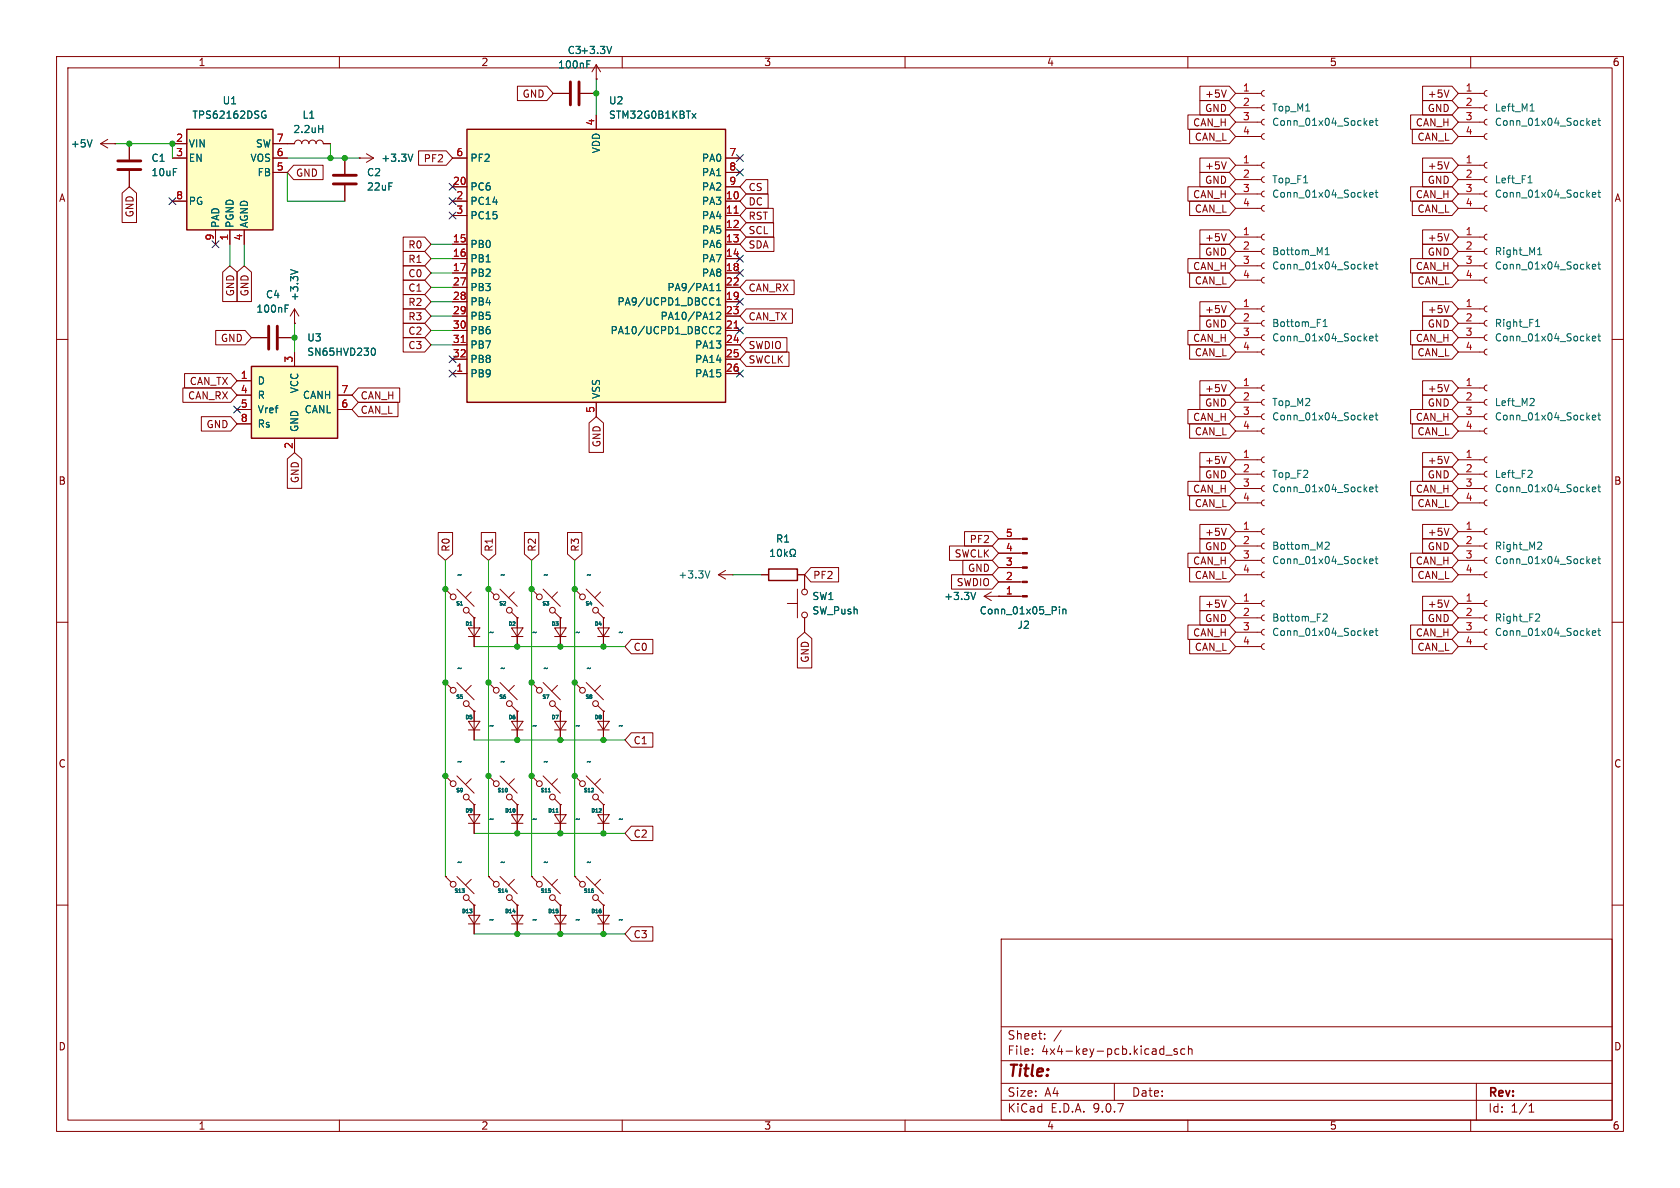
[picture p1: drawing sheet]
<svg xmlns="http://www.w3.org/2000/svg" width="297mm" height="210mm" viewBox="0 0 297 210" stroke-linecap="round" stroke-linejoin="round" font-family="sans-serif">
<g fill="none" stroke="#840000" stroke-width=".18">
<path d="M10 10h277v190h-277zM12 12h273v186h-273zM60 10v2M110 10v2M160 10v2M210 10v2M260 10v2M52.1 57.2h.1M52.1 54.6l-.8 1.3M52.1 54.6l.7 1.3M52.1 54.6v2.6M10 60h2"/>
<path d="M285 60h2M10 110h2M78.7 104.1l1.1 1.1M78.7 104.1h.1M80.8 104.1l3 3.1M82.8 108.2l1 1M82.8 111h2l-1 1.5zM82.8 112.5h2M83.3 104.6l-1 1.1M83.8 109.2h.1M83.8 109.2v5.1M86.4 104.1l1 1.1"/>
<path d="M86.4 104.1h.1M88.4 104.1l3 3.1M90.4 108.2l1 1M90.9 104.6l-1 1.1M91.4 109.2h.1M127 101.6l1.3 .8M127 101.6h2.5M128.3 100.8l-1.3 .8M129.5 101.6h.1M285 110h2M78.7 120.7l1.1 1M78.7 120.7h.1"/>
<path d="M78.7 137.2l1.1 1M78.7 137.2h.1M80.8 120.7l3 3M80.8 137.2l3 3M82.8 124.7l1 1M83.3 121.2l-1 1M83.3 137.7l-1 1M83.8 125.7h.1M90.4 127.5h2.1l-1.1 1.5zM90.4 129h2.1M91.4 125.7v5.1M94 120.7l1 1"/>
<path d="M94 120.7h.1M96 120.7l3.1 3M98 124.7l1.1 1M98 127.5h2.1l-1 1.5zM98 129h2.1M98.6 121.2l-1.1 1M99.1 125.7h.1M99.1 125.7v5.1M82.8 141.2l1 1M83.8 142.2h.1M101.6 154.9l1 1.1M101.6 154.9h.1"/>
<path d="M103.6 154.9l3.1 3.1M105.7 159l1 1M106.2 155.4l-1 1.1M10 160h2M90.4 161.8h2.1l-1.1 1.5zM90.4 163.3h2.1M91.4 160v5.1M98 161.8h2.1l-1 1.5zM98 163.3h2.1M99.1 160v5.1M105.7 161.8h2l-1 1.5zM105.7 163.3h2"/>
<path d="M106.7 160h.1M106.7 160v5.1M177 166h108v32h-108zM285 160h2M60 198v2M110 198v2M160 198v2M177 194.5h108M177 191.5h108M177 187.5h108M177 181.5h108M182.5 186.3v.1"/>
<path d="M182.5 185.5v.1M184.7 183.6v.1M184.7 182.8v.1M187.6 182.1l-1.3 2M197 191.5v3M206.1 186.5h1.1M208.1 185.5l-.4-.1-.2 .2 .1 .2 .5 .2v.3h-.6M209.5 185.5l-.5-.1-.3 .3v.4l.2 .2h.6M210 198v2M210.1 185.5l.2-.1 .4 .1v.9M210.1 184.9v1.5M260 198v2"/>
<path d="M261 191.5v6.5M270.3 196.6h.9M270.3 195.5l.4-.4v1.5"/>
<circle cx="80.1" cy="105.5" r=".51"/>
<circle cx="82.4" cy="107.9" r=".51"/>
<circle cx="87.7" cy="105.5" r=".51"/>
<circle cx="90" cy="107.9" r=".51"/>
<circle cx="80.1" cy="122" r=".51"/>
<circle cx="80.1" cy="138.5" r=".51"/>
<circle cx="82.4" cy="124.4" r=".51"/>
<circle cx="95.4" cy="122" r=".51"/>
<circle cx="97.7" cy="124.4" r=".51"/>
<circle cx="82.4" cy="140.9" r=".51"/>
<circle cx="103" cy="156.3" r=".51"/>
<circle cx="105.3" cy="158.7" r=".51"/>
</g>
<path d="M51.4 47.7l1.2 .4M81.4 107h.4M83.1 110.6h.3M125.5 100.9l-.4 1.3M104.9 157.4v.3M90.7 161.1h.4" fill="none" stroke="#006464" stroke-width=".18"/>
<path d="M44.4 64.8h15.3v12.7h-15.3z" fill="#ffffc2"/>
<path d="M44.4 64.8h15.3v12.7h-15.3zM135.9 100.6h5.1v2h-5.1z" fill="none" stroke="#840000" stroke-width=".25"/>
<g fill="none" stroke="#840000" stroke-width=".18">
<path d="M44.4 59.7h2.8M49.3 59.7h2.8M257.8 54.6h4.6M257.8 57.2h4.6M257.8 59.7h4.6M262.9 54.1l-.4 .2-.1 .3 .1 .4 .4 .1M262.9 56.6l-.4 .2-.1 .4 .1 .3 .4 .2M262.9 59.2l-.4 .1-.1 .4 .1 .3 .4 .2M41.9 67.3h2.5M41.9 69.9h2.5M41.9 72.4h2.5M41.9 74.9h2.5"/>
<path d="M52.1 62.2v2.6M52.1 77.5v2.5M59.7 69.9h2.5M59.7 72.4h2.5M257.8 62.2h4.6M262.9 61.7l-.4 .2-.1 .3 .1 .4 .4 .1M90.4 111h2.1l-1.1 1.5zM90.4 112.5h2.1M91.4 109.2v5.1M94 104.1l1 1.1M94 104.1h.1M96 104.1l3.1 3.1"/>
<path d="M98 108.2l1.1 1M98 111h2.1l-1 1.5zM98 112.5h2.1M98.6 104.6l-1.1 1.1M99.1 109.2h.1M99.1 109.2v5.1M101.6 104.1l1 1.1M101.6 104.1h.1M103.6 104.1l3.1 3.1M105.7 108.2l1 1M105.7 111h2l-1 1.5zM105.7 112.5h2"/>
<path d="M106.2 104.6l-1 1.1M106.7 109.2h.1M106.7 109.2v5.1M134.6 101.6h1.3M141 101.6h1.2M82.8 127.5h2l-1 1.5zM82.8 129h2M83.8 125.7v5.1M86.4 120.7l1 1M86.4 120.7h.1M86.4 137.2l1 1M86.4 137.2h.1"/>
<path d="M88.4 120.7l3 3M88.4 137.2l3 3M90.4 124.7l1 1M90.9 121.2l-1 1M90.9 137.7l-1 1M91.4 125.7h.1M94 137.2l1 1M94 137.2h.1M96 137.2l3.1 3M98.6 137.7l-1.1 1M101.6 120.7l1 1M101.6 120.7h.1"/>
<path d="M103.6 120.7l3.1 3M105.7 127.5h2l-1 1.5zM105.7 124.7l1 1M105.7 129h2M106.2 121.2l-1 1M106.7 125.7h.1M106.7 125.7v5.1M78.7 154.9l1.1 1.1M78.7 154.9h.1M80.8 154.9l3 3.1M82.8 144h2l-1 1.5zM82.8 159l1 1"/>
<path d="M82.8 145.5h2M83.3 155.4l-1 1.1M83.8 142.2v5.1M86.4 154.9l1 1.1M86.4 154.9h.1M88.4 154.9l3 3.1M90.4 159l1 1M90.4 144h2.1l-1.1 1.5zM90.4 141.2l1 1M90.4 145.5h2.1M90.9 155.4l-1 1.1M91.4 142.2h.1"/>
<path d="M91.4 142.2v5.1M94 154.9l1 1.1M94 154.9h.1M96 154.9l3.1 3.1M98 144h2.1l-1 1.5zM98 141.2l1.1 1M98 159l1.1 1M98 145.5h2.1M98.6 155.4l-1.1 1.1M99.1 142.2h.1M99.1 142.2v5.1M105.7 144h2l-1 1.5z"/>
<path d="M105.7 145.5h2M106.7 142.2v5.1M83.8 160h.1M91.4 160h.1M99.1 160h.1"/>
<circle cx="95.4" cy="105.5" r=".51"/>
<circle cx="97.7" cy="107.9" r=".51"/>
<circle cx="103" cy="105.5" r=".51"/>
<circle cx="105.3" cy="107.9" r=".51"/>
<circle cx="87.7" cy="122" r=".51"/>
<circle cx="87.7" cy="138.5" r=".51"/>
<circle cx="90" cy="124.4" r=".51"/>
<circle cx="95.4" cy="138.5" r=".51"/>
<circle cx="103" cy="122" r=".51"/>
<circle cx="105.3" cy="124.4" r=".51"/>
<circle cx="80.1" cy="156.3" r=".51"/>
<circle cx="82.4" cy="158.7" r=".51"/>
<circle cx="87.7" cy="156.3" r=".51"/>
<circle cx="90" cy="140.9" r=".51"/>
<circle cx="90" cy="158.7" r=".51"/>
<circle cx="95.4" cy="156.3" r=".51"/>
<circle cx="97.7" cy="158.7" r=".51"/>
<circle cx="97.7" cy="140.9" r=".51"/>
</g>
<g fill="none" stroke="#006464" stroke-width=".18">
<path d="M50.4 54.5h.4M50.4 53.9h.6M271.5 57.7h.7M271.6 56.8l.2-.3v1.2M281.5 59.8l.6-.1v-.2l-.4-.1-.2 .2 .1 .6h.5M282.5 59.4h.5M282.7 59v1.1l.3 .2M65.8 61.6l.1-.1a.68 .68 0 0 1 .5 .7 .68 .68 0 0 1-.5 .6l-.1-.1M136.2 98.4h.7M136.2 97.5l.4-.4v1.3M137.6 97.2l.1-.1a.68 .68 0 0 1 .5 .6 .68 .68 0 0 1-.5 .7l-.1-.2-.2-.3zM138.7 97.1v1.3"/>
<path d="M138.8 97.9l.4 .5M139.2 97.5l-.5 .5M139.7 98.4h.3v-.3a.54 .54 0 0 1-.3-.7 .54 .54 0 0 1 .8-.2 .58 .58 0 0 1-.2 .9v.3h.3M89.7 139.5v.4M96.9 140h.4M81.7 157.1h.4l-.2 .3M82 157.4v.3M89.3 157.6h.4M97.3 157.4v.3M98.3 143.6h.4"/>
</g>
<path d="M47.5 57.7v4M49 57.7v4" fill="none" stroke="#840000" stroke-width=".51"/>
<path d="M82.5 22.9h45.8v48.2h-45.8z" fill="#ffffc2"/>
<path d="M82.5 22.9h45.8v48.2h-45.8z" fill="none" stroke="#840000" stroke-width=".25"/>
<g fill="none" stroke="#840000" stroke-width=".18">
<path d="M97.8 16.5h2.8M102.6 16.5h2.8M105.4 14h.1M105.4 11.4v2.6M105.4 11.4l-.8 1.3M105.4 11.4l.8 1.3M218.4 16.5h4.6M218.4 19.1h4.6M223.5 16l-.3 .2-.2 .3 .2 .4 .3 .1M223.5 18.5l-.3 .2-.2 .4 .2 .3 .3 .2M257.8 16.5h4.6M257.8 19.1h4.6"/>
<path d="M262.9 16l-.4 .2-.1 .3 .1 .4 .4 .1M262.9 18.5l-.4 .2-.1 .4 .1 .3 .4 .2M17.8 25.4l1.2 .8M17.8 25.4h2.5M19 24.6l-1.2 .8M20.3 25.4h.1M22.9 25.4v2.8M22.9 30.2v2.8M50.8 25.4h1.3a.64 .64 0 0 1 .6-.6 .64 .64 0 0 1 .6 .6 .64 .64 0 0 1 .7-.6 .64 .64 0 0 1 .6 .6 .64 .64 0 0 1 .6-.6 .64 .64 0 0 1 .7 .6 .64 .64 0 0 1 .6-.6 .64 .64 0 0 1 .6 .6h1.3M80 27.9h2.5M80 33h2.5M80 35.6h2.5"/>
<path d="M80 38.1h2.5M105.4 20.3v2.6M128.3 27.9h2.5M128.3 33h2.5M128.3 35.6h2.5M128.3 38.1h2.5M128.3 30.5h2.5M218.4 29.2h4.6M218.4 31.8h4.6M218.4 34.3h4.6M218.4 36.8h4.6M218.4 21.6h4.6"/>
<path d="M218.4 24.1h4.6M223.5 28.7l-.3 .2-.2 .3 .2 .4 .3 .1M223.5 31.2l-.3 .2-.2 .4 .2 .3 .3 .2M223.5 33.8l-.3 .1-.2 .4 .2 .3 .3 .2M223.5 36.3l-.3 .2-.2 .3 .2 .4 .3 .1M223.5 21.1l-.3 .1-.2 .4 .2 .3 .3 .2M223.5 23.6l-.3 .2-.2 .3 .2 .4 .3 .1M257.8 29.2h4.6M257.8 31.8h4.6M257.8 34.3h4.6M257.8 36.8h4.6M257.8 21.6h4.6"/>
<path d="M257.8 24.1h4.6M262.9 28.7l-.4 .2-.1 .3 .1 .4 .4 .1M262.9 31.2l-.4 .2-.1 .4 .1 .3 .4 .2M262.9 33.8l-.4 .1-.1 .4 .1 .3 .4 .2M262.9 36.3l-.4 .2-.1 .3 .1 .4 .4 .1M262.9 21.1l-.4 .1-.1 .4 .1 .3 .4 .2M262.9 23.6l-.4 .2-.1 .3 .1 .4 .4 .1M80 43.2h2.5M80 45.7h2.5M80 48.3h2.5M80 50.8h2.5M80 53.3h2.5"/>
<path d="M80 55.9h2.5M80 58.4h2.5M128.3 43.2h2.5M128.3 45.7h2.5M128.3 48.3h2.5M128.3 50.8h2.5M128.3 53.3h2.5M128.3 55.9h2.5M128.3 58.4h2.5M128.3 40.6h2.5M218.4 41.9h4.6M218.4 44.5h4.6"/>
<path d="M218.4 47h4.6M218.4 49.5h4.6M218.4 54.6h4.6M218.4 57.2h4.6M218.4 59.7h4.6M223.5 54.1l-.3 .2-.2 .3 .2 .4 .3 .1M223.5 56.6l-.3 .2-.2 .4 .2 .3 .3 .2M223.5 59.2l-.3 .1-.2 .4 .2 .3 .3 .2M223.5 41.4l-.3 .2-.2 .3 .2 .4 .3 .1M223.5 43.9l-.3 .2-.2 .4 .2 .3 .3 .2M223.5 46.5l-.3 .1-.2 .4 .2 .3 .3 .2M223.5 49l-.3 .2-.2 .3 .2 .4 .3 .1"/>
<path d="M257.8 41.9h4.6M257.8 44.5h4.6M257.8 47h4.6M257.8 49.5h4.6M262.9 41.4l-.4 .2-.1 .3 .1 .4 .4 .1M262.9 43.9l-.4 .2-.1 .4 .1 .3 .4 .2M262.9 46.5l-.4 .1-.1 .4 .1 .3 .4 .2M262.9 49l-.4 .2-.1 .3 .1 .4 .4 .1M80 61h2.5M80 63.5h2.5M80 66h2.5M105.4 71.1v2.6"/>
<path d="M128.3 61h2.5M128.3 63.5h2.5M128.3 66h2.5M218.4 62.2h4.6M218.4 68.6h4.6M218.4 71.1h4.6M218.4 73.7h4.6M218.4 76.2h4.6M223.5 61.7l-.3 .2-.2 .3 .2 .4 .3 .1M223.5 68.1l-.3 .1-.2 .4 .2 .3 .3 .2M223.5 70.6l-.3 .2-.2 .3 .2 .4 .3 .1M223.5 73.2l-.3 .1-.2 .4 .2 .3 .3 .2"/>
<path d="M223.5 75.7l-.3 .1-.2 .4 .2 .4 .3 .1M257.8 68.6h4.6M257.8 71.1h4.6M257.8 73.7h4.6M257.8 76.2h4.6M262.9 68.1l-.4 .1-.1 .4 .1 .3 .4 .2M262.9 70.6l-.4 .2-.1 .3 .1 .4 .4 .1M262.9 73.2l-.4 .1-.1 .4 .1 .3 .4 .2M262.9 75.7l-.4 .1-.1 .4 .1 .4 .4 .1M176.5 97.8h4.2M176.5 95.3h4.2M218.4 94h4.6"/>
<path d="M218.4 96.5h4.6M218.4 99.1h4.6M218.4 81.3h4.6M218.4 83.8h4.6M218.4 86.4h4.6M218.4 88.9h4.6M223.5 93.5l-.3 .1-.2 .4 .2 .3 .3 .2M223.5 96l-.3 .2-.2 .3 .2 .4 .3 .1M223.5 98.6l-.3 .1-.2 .4 .2 .3 .3 .2M223.5 80.8l-.3 .1-.2 .4 .2 .3 .3 .2M223.5 83.3l-.3 .2-.2 .3 .2 .4 .3 .1M223.5 85.9l-.3 .1-.2 .4 .2 .3 .3 .2"/>
<path d="M223.5 88.4l-.3 .1-.2 .4 .2 .4 .3 .1M257.8 94h4.6M257.8 96.5h4.6M257.8 99.1h4.6M257.8 81.3h4.6M257.8 83.8h4.6M257.8 86.4h4.6M257.8 88.9h4.6M262.9 93.5l-.4 .1-.1 .4 .1 .3 .4 .2M262.9 96l-.4 .2-.1 .3 .1 .4 .4 .1M262.9 98.6l-.4 .1-.1 .4 .1 .3 .4 .2M262.9 80.8l-.4 .1-.1 .4 .1 .3 .4 .2"/>
<path d="M262.9 83.3l-.4 .2-.1 .3 .1 .4 .4 .1M262.9 85.9l-.4 .1-.1 .4 .1 .3 .4 .2M262.9 88.4l-.4 .1-.1 .4 .1 .4 .4 .1M139.2 106.7h1.8M141 104.1v5.1M142.2 101.6v2.5M142.2 109.2v2.6M174 105.4h6.7M174 105.4l1.3 .8M175.3 104.6l-1.3 .8M176.5 105.4h.1M176.5 102.9h4.2"/>
<path d="M176.5 100.3h4.2M218.4 106.7h4.6M218.4 109.2h4.6M218.4 111.8h4.6M218.4 114.3h4.6M218.4 101.6h4.6M223.5 106.2l-.3 .1-.2 .4 .2 .3 .3 .2M223.5 108.7l-.3 .2-.2 .3 .2 .4 .3 .1M223.5 111.3l-.3 .1-.2 .4 .2 .3 .3 .2M223.5 113.8l-.3 .1-.2 .4 .2 .4 .3 .1M223.5 101.1l-.3 .1-.2 .4 .2 .4 .3 .1M257.8 106.7h4.6"/>
<path d="M257.8 109.2h4.6M257.8 111.8h4.6M257.8 114.3h4.6M257.8 101.6h4.6M262.9 101.1l-.4 .1-.1 .4 .1 .4 .4 .1M262.9 106.2l-.4 .1-.1 .4 .1 .3 .4 .2M262.9 108.7l-.4 .2-.1 .3 .1 .4 .4 .1M262.9 111.3l-.4 .1-.1 .4 .1 .3 .4 .2M262.9 113.8l-.4 .1-.1 .4 .1 .4 .4 .1M101.6 137.2l1 1M101.6 137.2h.1M103.6 137.2l3.1 3"/>
<path d="M106.2 137.7l-1 1M105.7 141.2l1 1M106.7 142.2h.1M82.8 161.8h2l-1 1.5zM82.8 163.3h2M83.8 160v5.1"/>
<circle cx="142.2" cy="108.7" r=".51"/>
<circle cx="142.2" cy="104.6" r=".51"/>
<circle cx="103" cy="138.5" r=".51"/>
<circle cx="105.3" cy="140.9" r=".51"/>
</g>
<path d="M129.8 37.7h.7M129.8 58h.7M81.5 60.5h.7" fill="none" stroke="#a90000" stroke-width=".18"/>
<g fill="none" stroke="#006464" stroke-width=".18">
<path d="M103.7 11.3h.5M103.7 10.7h.7M108.1 8.2l-.4 1.3M270.5 19.6h.7M270.7 18.5l.2-.1v1.2M16.3 24.7l-.4 1.3M56.3 22.8h.8M57.1 22.2v1.2M122.4 20.1l.6 .8M123 20.1l-.6 .8M230.5 32.3h.7M242.1 34.4l.6-.1v-.2l-.4-.1-.2 .2 .1 .6h.5"/>
<path d="M242.1 21.7l.6-.1v-.2l-.4-.1-.2 .2 .1 .6h.5M243.1 34h.5M243.1 21.3h.5M243.3 33.6v1.1l.3 .2M243.3 20.9v1.1l.3 .2M270.1 32.3h.8M270.4 31.2l.1-.1v1.2M281.5 21.7l.6-.1v-.2l-.4-.1-.2 .2 .1 .6h.5M281.5 34.4l.6-.1v-.2l-.4-.1-.2 .2 .1 .6h.5M282.5 34h.5M282.5 21.3h.5M282.7 20.9v1.1l.3 .2"/>
<path d="M282.7 33.6v1.1l.3 .2M126 52.6l.2 .2M126.1 57.8l.1 .1M126.2 53.8l-.2 .1M126.2 58.9h-.1M126.7 51.4h.7M126.7 50.5l.4-.4v1.3M126.7 53l.4-.4v1.3M126.7 53.9h.7M126.7 55.3l.5-.1 .2 .4-.8 .9h.8M126.7 57.9l.5-.2 .2 .4-.8 .9h.8M233.9 57.7h.7"/>
<path d="M233.9 56.8l.4-.3v1.2M234.3 45h.7M234.3 44.1l.3-.3v1.2M242.1 47.1l.6-.1v-.2l-.4-.1-.2 .2 .1 .6h.5M242.1 59.8l.6-.1v-.2l-.4-.1-.2 .2 .1 .6h.5M243.1 46.7h.5M243.1 59.4h.5M243.3 46.3v1.1l.3 .2M243.3 59v1.1l.3 .2M271.8 45h.8M272 44.1l.2-.3v1.2M281.5 47.1l.6-.1v-.2l-.4-.1-.2 .2 .1 .6h.5"/>
<path d="M282.5 46.7h.5M282.7 46.3v1.1l.3 .2M242.1 73.8l.6-.1v-.2l-.4-.1-.2 .2 .1 .6h.5M243.1 73.4h.5M243.3 73v1.1l.3 .1M271 70.4l.2 .3v.3l-.8 .7h.8M281.5 73.8l.6-.1v-.2l-.4-.1-.2 .2 .1 .6h.5M282.5 73.4h.5M282.7 73v1.1l.3 .1M234.3 95.9l.5-.1 .2 .4-.8 .9h.8M242.1 86.5l.6-.1v-.2l-.4-.1-.2 .2 .1 .6h.5M242.1 99.2l.6-.1v-.2l-.4-.1-.2 .2 .1 .6h.5"/>
<path d="M243.1 98.8h.5M243.1 86.1h.5M243.3 85.7v1.1l.3 .1M243.3 98.4v1.1l.3 .1M270.6 83.1l.3 .3-.1 .3-.7 .7h.8M272 95.8l.4 .1 .2 .3-.8 .9h.8M281.5 86.5l.6-.1v-.2l-.4-.1-.2 .2 .1 .6h.5M281.5 99.2l.6-.1v-.2l-.4-.1-.2 .2 .1 .6h.5M282.5 98.8h.5M282.5 86.1h.5M282.7 85.7v1.1l.3 .1M282.7 98.4v1.1l.3 .1"/>
<path d="M172.5 104.7l-.4 1.3M187.3 107.3v.1M187.3 107.7v.8M187.9 107.7v.8M187.9 107.8l.2-.1h.3v.8M234 108.6l.4-.1 .2 .4-.7 .9h.7M242.1 111.9l.6-.1v-.2l-.4-.1-.2 .2 .1 .6h.5M243.1 111.5h.5M243.3 111.1v1.1l.3 .1M271.6 108.5l.5 .1 .1 .3-.8 .9h.8M281.5 111.9l.6-.1v-.2l-.4-.1-.2 .2 .1 .6h.5M282.5 111.5h.5"/>
<path d="M282.7 111.1v1.1l.3 .1M104.5 140h.4M104.9 139.4v.2"/>
</g>
<path d="M100.8 14.5v4M102.4 14.5v4M20.8 28.4h4.1M20.8 30h4.1" fill="none" stroke="#840000" stroke-width=".51"/>
<g fill="#840000" stroke="#840000" stroke-width=".18">
<path d="M180.7 105.3h.9v.2h-.9z"/>
<path d="M180.7 102.7h.9v.3h-.9z"/>
<path d="M180.7 100.2h.9v.3h-.9z"/>
<path d="M180.7 97.7h.9v.2h-.9z"/>
<path d="M180.7 95.1h.9v.3h-.9z"/>
</g>
<path d="M33 22.9h15.3v17.7h-15.3z" fill="#ffffc2"/>
<path d="M33 22.9h15.3v17.7h-15.3z" fill="none" stroke="#840000" stroke-width=".25"/>
<g fill="none" stroke="#840000" stroke-width=".18">
<path d="M91.5 15.2h5.2l1.1 1.3-1.1 1.3h-5.2zM97.8 16.5h2.8M102.6 16.5h2.8M105.4 14h.1M212.1 15.2h5.2l1.1 1.3-1.1 1.3h-5.2zM212.1 17.8h5.2l1.1 1.3-1.1 1.2h-5.2zM216.8 15.9l-.4 1.3M251.5 17.8h5.2l1.1 1.3-1.1 1.2h-5.2zM251.5 15.2h5.2l1.1 1.3-1.1 1.3h-5.2zM256.2 15.9l-.5 1.3M20.3 25.4h.1M21.6 34.1l1.3-1.1 1.2 1.1v5.2h-2.5z"/>
<path d="M22.9 25.4v2.8M22.9 30.2v2.8M30.5 25.4h2.5M30.5 27.9h2.5M30.5 35.6h2.5M48.3 25.4h3.8M48.3 27.9h2.5M48.3 30.5h2.5M51.9 29.2h5.2v2.6h-5.2l-1.1-1.3zM57.1 25.4h1.3M61 27.9v2.8M61 32.8v2.8"/>
<path d="M63.5 27.9h.1M63.5 27.9h2.5M64.8 27.2l1.2 .7M66 27.9l-1.2 .8M74 26.7h4.9l1.1 1.2-1.1 1.3h-4.9zM80 27.9h2.5M80 35.6h2.5M80 33h2.5M80 38.1h2.5M105.4 20.3v2.6M128.3 27.9h2.5M128.3 35.6h2.5"/>
<path d="M128.3 30.5h2.5M128.3 33h2.5M128.3 38.1h2.5M131.9 31.7h3.8v2.6h-3.8l-1.1-1.3zM131.9 39.4h4.9v2.5h-4.9l-1.1-1.3zM131.9 34.3h3.9v2.5h-3.9l-1.1-1.2zM131.9 36.8h4.8v2.6h-4.8l-1.1-1.3zM210 33h7.3l1.1 1.3-1.1 1.3h-7.3zM210 20.3h7.3l1.1 1.3-1.1 1.3h-7.3zM210.3 22.9h7l1.1 1.2-1.1 1.3h-7zM210.3 35.6h7l1.1 1.2-1.1 1.3h-7zM212.1 30.5h5.2l1.1 1.3-1.1 1.2h-5.2z"/>
<path d="M212.1 27.9h5.2l1.1 1.3-1.1 1.3h-5.2zM216.8 28.6l-.4 1.3M249.4 20.3h7.3l1.1 1.3-1.1 1.3h-7.3zM249.4 33h7.3l1.1 1.3-1.1 1.3h-7.3zM249.7 22.9h7l1.1 1.2-1.1 1.3h-7zM249.7 35.6h7l1.1 1.2-1.1 1.3h-7zM251.5 30.5h5.2l1.1 1.3-1.1 1.2h-5.2zM251.5 27.9h5.2l1.1 1.3-1.1 1.3h-5.2zM256.2 28.6l-.5 1.3M38.1 40.6v2.6M38.1 58.4h5.2l1.1 1.3-1.1 1.3h-5.2zM39.4 48.1l1.2-1.1 1.3 1.1v5.2h-2.5z"/>
<path d="M40.6 40.6v2.6M41.9 48.1l1.3-1.1 1.3 1.1v5.2h-2.6zM43.2 40.6v2.6M44.4 59.7h2.8M49.3 59.7h2.8M52.1 57.2h.1M71.3 57.1h3.8l1.1 1.3-1.1 1.3h-3.8zM71.3 54.6h3.8l1.1 1.3-1.1 1.3h-3.8zM71.3 52.1h3.8l1.1 1.2-1.1 1.3h-3.8zM71.3 59.7h3.8l1.1 1.3-1.1 1.2h-3.8zM71.3 41.9h3.8l1.1 1.3-1.1 1.3h-3.8zM71.3 49.5h3.8l1.1 1.3-1.1 1.3h-3.8z"/>
<path d="M71.3 47h3.8l1.1 1.3-1.1 1.2h-3.8zM71.3 44.4h3.8l1.1 1.3-1.1 1.3h-3.8zM80 43.2h2.5M80 45.7h2.5M80 48.3h2.5M80 50.8h2.5M80 53.3h2.5M80 55.9h2.5M80 58.4h2.5M128.3 43.2h2.5M128.3 45.7h2.5M128.3 48.3h2.5"/>
<path d="M128.3 50.8h2.5M128.3 53.3h2.5M128.3 55.9h2.5M128.3 58.4h2.5M128.3 40.6h2.5M131.9 54.6h8.2v2.6h-8.2l-1.1-1.3zM131.9 49.5h8.5v2.6h-8.5l-1.1-1.3zM131.9 59.7h7.2v2.5h-7.2l-1.1-1.2zM131.9 41.9h4.9v2.6h-4.9l-1.1-1.3zM210 58.4h7.3l1.1 1.3-1.1 1.3h-7.3zM210 45.7h7.3l1.1 1.3-1.1 1.3h-7.3zM210.3 48.3h7l1.1 1.2-1.1 1.3h-7z"/>
<path d="M212.1 43.2h5.2l1.1 1.3-1.1 1.2h-5.2zM212.1 40.6h5.2l1.1 1.3-1.1 1.3h-5.2zM212.1 55.9h5.2l1.1 1.3-1.1 1.2h-5.2zM212.1 53.3h5.2l1.1 1.3-1.1 1.3h-5.2zM216.8 41.3l-.4 1.3M216.8 54l-.4 1.3M249.4 58.4h7.3l1.1 1.3-1.1 1.3h-7.3zM249.4 45.7h7.3l1.1 1.3-1.1 1.3h-7.3zM249.7 48.3h7l1.1 1.2-1.1 1.3h-7zM251.5 55.9h5.2l1.1 1.3-1.1 1.2h-5.2zM251.5 40.6h5.2l1.1 1.3-1.1 1.3h-5.2zM251.5 53.3h5.2l1.1 1.3-1.1 1.3h-5.2z"/>
<path d="M251.5 43.2h5.2l1.1 1.3-1.1 1.2h-5.2zM256.2 41.3l-.5 1.3M256.2 54l-.5 1.3M32.3 68.6h8.5l1.1 1.3-1.1 1.2h-8.5zM32.6 66h8.2l1.1 1.3-1.1 1.3h-8.2zM35.6 73.7h5.2l1.1 1.2-1.1 1.3h-5.2zM41.9 67.3h2.5M41.9 69.9h2.5M41.9 72.4h2.5M41.9 74.9h2.5M52.1 62.2v2.6M52.1 77.5v2.5"/>
<path d="M59.7 69.9h2.5M59.7 72.4h2.5M63.3 71.1h7.1v2.6h-7.1l-1.1-1.3zM63.3 68.6h7.4v2.5h-7.4l-1.1-1.2zM80 61h2.5M80 63.5h2.5M80 66h2.5M104.1 74.8l1.3-1.1 1.3 1.1v5.2h-2.6zM105.4 71.1v2.6M128.3 61h2.5M128.3 63.5h2.5M128.3 66h2.5"/>
<path d="M131.9 62.2h7.6v2.6h-7.6l-1.1-1.3zM210 72.4h7.3l1.1 1.3-1.1 1.2h-7.3zM210.3 61h7l1.1 1.2-1.1 1.3h-7zM210.3 74.9h7l1.1 1.3-1.1 1.3h-7zM212.1 67.3h5.2l1.1 1.3-1.1 1.3h-5.2zM212.1 69.8h5.2l1.1 1.3-1.1 1.3h-5.2zM216.8 68l-.4 1.3M249.4 72.4h7.3l1.1 1.3-1.1 1.2h-7.3zM249.7 61h7l1.1 1.2-1.1 1.3h-7zM249.7 74.9h7l1.1 1.3-1.1 1.3h-7zM251.5 67.3h5.2l1.1 1.3-1.1 1.3h-5.2zM251.5 69.8h5.2l1.1 1.3-1.1 1.3h-5.2z"/>
<path d="M256.2 68l-.5 1.3M50.8 81.1l1.3-1.1 1.2 1.1v5.2h-2.5zM77.5 94.1h2.5v3.8l-1.3 1.2-1.2-1.2zM85.1 94.1h2.5v3.8l-1.2 1.2-1.3-1.2zM92.7 94.1h2.6v3.8l-1.3 1.2-1.3-1.2zM100.3 94.1h2.6v3.8l-1.3 1.2-1.3-1.2zM167.9 96.5h7.5l1.1 1.3-1.1 1.3h-7.5zM170.2 99.1h5.2l1.1 1.2-1.1 1.3h-5.2zM170.5 94h4.9l1.1 1.3-1.1 1.2h-4.9zM176.5 97.8h3.8M176.5 95.3h3.8M210 85.1h7.3l1.1 1.3-1.1 1.2h-7.3z"/>
<path d="M210 97.8h7.3l1.1 1.3-1.1 1.2h-7.3zM210.3 87.6h7l1.1 1.3-1.1 1.3h-7zM212.1 82.5h5.2l1.1 1.3-1.1 1.3h-5.2zM212.1 80h5.2l1.1 1.3-1.1 1.3h-5.2zM212.1 92.7h5.2l1.1 1.3-1.1 1.3h-5.2zM212.1 95.2h5.2l1.1 1.3-1.1 1.3h-5.2zM216.8 80.7l-.4 1.3M216.8 93.4l-.4 1.3M249.4 85.1h7.3l1.1 1.3-1.1 1.2h-7.3zM249.4 97.8h7.3l1.1 1.3-1.1 1.2h-7.3zM249.7 87.6h7l1.1 1.3-1.1 1.3h-7zM251.5 95.2h5.2l1.1 1.3-1.1 1.3h-5.2z"/>
<path d="M251.5 92.7h5.2l1.1 1.3-1.1 1.3h-5.2zM251.5 80h5.2l1.1 1.3-1.1 1.3h-5.2zM251.5 82.5h5.2l1.1 1.3-1.1 1.3h-5.2zM256.2 93.4l-.5 1.3M256.2 80.7l-.5 1.3M78.7 104.1h.1M83.8 109.2h.1M83.8 109.2v1.8M83.8 112.5v1.8M86.4 104.1h.1M91.4 109.2h.1M91.4 109.2v1.8"/>
<path d="M91.4 112.5v1.8M94 104.1h.1M99.1 109.2h.1M99.1 109.2v1.8M99.1 112.5v1.8M101.6 104.1h.1M106.7 109.2h.1M106.7 109.2v1.8M106.7 112.5v1.8M111.6 113h3.8v2.6h-3.8l-1.1-1.3zM134.6 101.6h1.3M141 112.9l1.2-1.1 1.3 1.1v5.2h-2.5z"/>
<path d="M141 101.6h1.2M142.2 101.6v2.5M142.2 109.2v2.6M143.4 100.3h4.9v2.6h-4.9l-1.2-1.3zM168.2 101.6h7.2l1.1 1.3-1.1 1.2h-7.2zM176.5 105.4h.1M176.5 105.4h3.8M176.5 102.9h3.8M176.5 100.3h3.8M210 110.5h7.3l1.1 1.3-1.1 1.2h-7.3zM210.3 113h7l1.1 1.3-1.1 1.3h-7zM210.3 100.3h7l1.1 1.3-1.1 1.3h-7z"/>
<path d="M212.1 105.4h5.2l1.1 1.3-1.1 1.3h-5.2zM212.1 107.9h5.2l1.1 1.3-1.1 1.3h-5.2zM216.8 106.1l-.4 1.3M249.4 110.5h7.3l1.1 1.3-1.1 1.2h-7.3zM249.7 100.3h7l1.1 1.3-1.1 1.3h-7zM249.7 113h7l1.1 1.3-1.1 1.3h-7zM251.5 105.4h5.2l1.1 1.3-1.1 1.3h-5.2zM251.5 107.9h5.2l1.1 1.3-1.1 1.3h-5.2zM256.2 106.1l-.5 1.3M78.7 120.7h.1M78.7 137.2h.1M83.8 125.7h.1"/>
<path d="M83.8 125.7v1.8M83.8 129v1.8M86.4 120.7h.1M86.4 137.2h.1M91.4 125.7h.1M91.4 125.7v1.8M91.4 129v1.8M94 120.7h.1M94 137.2h.1M99.1 125.7h.1M99.1 125.7v1.8M99.1 129v1.8"/>
<path d="M101.6 120.7h.1M101.6 137.2h.1M106.7 125.7h.1M106.7 125.7v1.8M106.7 129v1.8M111.6 129.5h3.8v2.6h-3.8l-1.1-1.3zM78.7 154.9h.1M83.8 142.2h.1M83.8 142.2v1.8M83.8 145.5v1.8M86.4 154.9h.1M91.4 142.2h.1"/>
<path d="M91.4 142.2v1.8M91.4 145.5v1.8M94 154.9h.1M99.1 142.2h.1M99.1 142.2v1.8M99.1 145.5v1.8M101.6 154.9h.1M106.7 142.2h.1M106.7 142.2v1.8M106.7 145.5v1.8M111.6 146h3.8v2.6h-3.8l-1.1-1.3zM83.8 160h.1"/>
<path d="M83.8 160v1.8M83.8 163.3v1.8M91.4 160h.1M91.4 160v1.8M91.4 163.3v1.8M99.1 160h.1M99.1 160v1.8M99.1 163.3v1.8M106.7 160h.1M106.7 160v1.8M106.7 163.3v1.8M111.6 163.8h3.8v2.6h-3.8l-1.1-1.3z"/>
</g>
<g fill="none" stroke="#006464" stroke-width=".18">
<path d="M46.5 19.7h.5M103.7 11.3h.5M103.7 10.7h.7M108.1 8.2l-.4 1.3M16.3 24.7l-.4 1.3M46.8 20.4h.2v.4l-.2 .1-.3-.1M56.3 22.8h.8M57.1 22.2v1.2M73 27.2l-.4 1.3M122.4 20.1l.6 .8M123 20.1l-.6 .8M50.4 53.9h.6"/>
<path d="M50.4 54.5h.4M51.4 47.7l1.2 .4M126 52.6l.2 .2M126.1 57.8l.1 .1M126.2 53.8l-.2 .1M126.2 58.9h-.1M126.7 51.4h.7M126.7 50.5l.4-.4v1.3M126.7 53l.4-.4v1.3M126.7 53.9h.7M126.7 55.3l.5-.1 .2 .4-.8 .9h.8M126.7 57.9l.5-.2 .2 .4-.8 .9h.8"/>
<path d="M65.8 61.6l.1-.1a.68 .68 0 0 1 .5 .7 .68 .68 0 0 1-.5 .6l-.1-.1M136.2 98.4h.7M136.2 97.5l.4-.4v1.3M137.6 97.2l.1-.1a.68 .68 0 0 1 .5 .6 .68 .68 0 0 1-.5 .7l-.1-.2-.2-.3zM138.7 97.1v1.3M138.8 97.9l.4 .5M139.2 97.5l-.5 .5M139.7 98.4h.3v-.3a.54 .54 0 0 1-.3-.7 .54 .54 0 0 1 .8-.2 .58 .58 0 0 1-.2 .9v.3h.3M81.4 107h.4M83.1 110.6h.3M172.5 104.7l-.4 1.3M187.3 107.3v.1"/>
<path d="M187.3 107.7v.8M187.9 107.7v.8M187.9 107.8l.2-.1h.3v.8M89.7 139.5v.4M96.9 140h.4M104.5 140h.4M104.9 139.4v.2M81.7 157.1h.4l-.2 .3M82 157.4v.3M89.3 157.6h.4M97.3 157.4v.3M98.3 143.6h.4"/>
<path d="M104.9 157.4v.3M90.7 161.1h.4"/>
</g>
<path d="M58.9 31h4.1M58.9 32.5h4.1" fill="none" stroke="#840000" stroke-width=".51"/>
<g fill="none" stroke="#009600" stroke-width=".18">
<path d="M105.4 14v6.3M20.3 25.4h10.2v2.5M50.8 27.9h12.7M50.8 30.5v5.1h10.2M58.4 25.4v2.5M40.6 43.2v3.8M43.2 43.2v3.8M52.1 57.2v5M76.2 53.3h3.8M76.2 43.2h3.8M76.2 48.3h3.8M76.2 45.7h3.8"/>
<path d="M76.2 58.4h3.8M76.2 55.9h3.8M76.2 50.8h3.8M76.2 61h3.8M78.7 99.1v55.8M86.4 99.1v55.8M94 99.1v55.8M101.6 99.1v55.8M83.8 114.3h26.7M129.5 101.6h5.1M83.8 130.8h26.7M83.8 147.3h26.7"/>
<path d="M83.8 165.1h26.7"/>
</g>
<g fill="none" stroke="#000084" stroke-width=".18">
<path d="M29.9 35l1.2 1.2M31.1 35l-1.2 1.2M79.4 35l1.2 1.2M79.4 32.4l1.2 1.2M79.4 37.5l1.2 1.2M80.6 35l-1.2 1.2M80.6 32.4l-1.2 1.2M80.6 37.5l-1.2 1.2M130.2 27.3l1.2 1.2M130.2 29.9l1.2 1.2M131.4 27.3l-1.2 1.2M131.4 29.9l-1.2 1.2"/>
<path d="M37.5 42.6l1.2 1.2M38.7 42.6l-1.2 1.2M130.2 47.7l1.2 1.2M130.2 57.8l1.2 1.2M130.2 52.7l1.2 1.2M130.2 45.1l1.2 1.2M131.4 47.7l-1.2 1.2M131.4 57.8l-1.2 1.2M131.4 52.7l-1.2 1.2M131.4 45.1l-1.2 1.2M41.3 71.8l1.2 1.2M42.5 71.8l-1.2 1.2"/>
<path d="M79.4 62.9l1.2 1.2M79.4 65.4l1.2 1.2M80.6 62.9l-1.2 1.2M80.6 65.4l-1.2 1.2M130.2 65.4l1.2 1.2M131.4 65.4l-1.2 1.2"/>
</g>
<path d="M129.8 37.7h.7M129.8 58h.7M81.5 60.5h.7" fill="none" stroke="#a90000" stroke-width=".18"/>
<g fill="#009600" stroke="#009600" stroke-width=".18">
<circle cx="86.4" cy="104.1" r=".46"/>
<circle cx="78.7" cy="104.1" r=".46"/>
<circle cx="94" cy="120.7" r=".46"/>
<circle cx="91.4" cy="130.8" r=".46"/>
<circle cx="101.6" cy="120.7" r=".46"/>
<circle cx="86.4" cy="120.7" r=".46"/>
<circle cx="78.7" cy="120.7" r=".46"/>
<circle cx="91.4" cy="114.3" r=".46"/>
<circle cx="99.1" cy="130.8" r=".46"/>
<circle cx="106.7" cy="130.8" r=".46"/>
<circle cx="106.7" cy="114.3" r=".46"/>
<circle cx="94" cy="104.1" r=".46"/>
<circle cx="99.1" cy="114.3" r=".46"/>
<circle cx="101.6" cy="104.1" r=".46"/>
<circle cx="105.4" cy="16.5" r=".46"/>
<circle cx="101.6" cy="137.2" r=".46"/>
<circle cx="94" cy="137.2" r=".46"/>
<circle cx="106.7" cy="165.1" r=".46"/>
<circle cx="99.1" cy="165.1" r=".46"/>
<circle cx="99.1" cy="147.3" r=".46"/>
<circle cx="91.4" cy="147.3" r=".46"/>
<circle cx="106.7" cy="147.3" r=".46"/>
<circle cx="91.4" cy="165.1" r=".46"/>
<circle cx="86.4" cy="137.2" r=".46"/>
<circle cx="78.7" cy="137.2" r=".46"/>
<circle cx="52.1" cy="59.7" r=".46"/>
<circle cx="58.4" cy="27.9" r=".46"/>
<circle cx="30.5" cy="25.4" r=".46"/>
<circle cx="61" cy="27.9" r=".46"/>
<circle cx="22.9" cy="25.4" r=".46"/>
</g>
<text font-size="2.8" fill="#840000" x="178" y="190.9">Title:</text>
<g font-size="2.1" fill="#840000">
<text x="178" y="184">Sheet:</text>
<text x="178" y="186.7">File:</text>
<text x="184.1" y="186.7">4x4-key-pcb.kicad_sch</text>
<text x="178" y="196.9">KiCad</text>
<text x="178" y="194.1">Size:</text>
<text x="184.7" y="194.1">A4</text>
<text x="185.7" y="196.9">E.D.A.</text>
<text x="193.3" y="196.9">9.0.7</text>
<text x="200" y="194.1">Date:</text>
<text x="263" y="194.3">Rev:</text>
<text x="263" y="196.9">Id:</text>
<text x="267.1" y="196.9">1/1</text>
</g>
<g font-size="1.8" fill="#840000">
<text x="35" y="11.9">1</text>
<text x="85" y="11.9">2</text>
<text x="135" y="11.9">3</text>
<text x="185" y="11.9">4</text>
<text x="235" y="11.9">5</text>
<text x="285" y="11.9">6</text>
<text x="92.3" y="17.5">GND</text>
<text x="212.9" y="17.5">+5V</text>
<text x="252.3" y="17.5">+5V</text>
<text x="210.8" y="22.5">CAN_H</text>
<text x="212.9" y="20">GND</text>
<text x="250.2" y="22.5">CAN_H</text>
<text x="252.3" y="20">GND</text>
<text x="74.8" y="28.9">PF2</text>
<text x="211.1" y="25.1">CAN_L</text>
<text x="250.5" y="25.1">CAN_L</text>
<text x="10.3" y="35.9">A</text>
<text x="52.2" y="31.4">GND</text>
<text x="132.2" y="34">CS</text>
<text x="210.8" y="35.2">CAN_H</text>
<text x="212.9" y="32.7">GND</text>
<text x="212.9" y="30.2">+5V</text>
<text x="250.2" y="35.2">CAN_H</text>
<text x="252.3" y="32.7">GND</text>
<text x="252.3" y="30.2">+5V</text>
<text x="285.3" y="35.9">A</text>
<text x="23.8" y="38.5" transform="rotate(-90 23.8 38.5)">GND</text>
<text x="132.2" y="41.6">SCL</text>
<text x="132.2" y="36.5">DC</text>
<text x="132.2" y="39.1">RST</text>
<text x="211.1" y="37.8">CAN_L</text>
<text x="250.5" y="37.8">CAN_L</text>
<text x="72.1" y="44.1">R0</text>
<text x="72.1" y="46.7">R1</text>
<text x="132.2" y="44.1">SDA</text>
<text x="210.8" y="47.9">CAN_H</text>
<text x="212.9" y="45.4">GND</text>
<text x="212.9" y="42.9">+5V</text>
<text x="250.2" y="47.9">CAN_H</text>
<text x="252.3" y="42.9">+5V</text>
<text x="252.3" y="45.4">GND</text>
<text x="41.6" y="52.5" transform="rotate(-90 41.6 52.5)">GND</text>
<text x="44.1" y="52.5" transform="rotate(-90 44.1 52.5)">GND</text>
<text x="72.1" y="51.8">C1</text>
<text x="72.1" y="49.2">C0</text>
<text x="132.2" y="51.8">CAN_RX</text>
<text x="211.1" y="50.5">CAN_L</text>
<text x="250.5" y="50.5">CAN_L</text>
<text x="72.1" y="59.4">C2</text>
<text x="72.1" y="56.8">R3</text>
<text x="72.1" y="54.3">R2</text>
<text x="132.2" y="56.8">CAN_TX</text>
<text x="212.9" y="58.1">GND</text>
<text x="212.9" y="55.6">+5V</text>
<text x="252.3" y="58.1">GND</text>
<text x="252.3" y="55.6">+5V</text>
<text x="38.9" y="60.6">GND</text>
<text x="72.1" y="61.9">C3</text>
<text x="132.2" y="64.5">SWCLK</text>
<text x="132.2" y="61.9">SWDIO</text>
<text x="210.8" y="60.6">CAN_H</text>
<text x="211.1" y="63.2">CAN_L</text>
<text x="250.2" y="60.6">CAN_H</text>
<text x="250.5" y="63.2">CAN_L</text>
<text x="33.1" y="70.8">CAN_RX</text>
<text x="33.4" y="68.3">CAN_TX</text>
<text x="63.7" y="70.8">CAN_H</text>
<text x="212.9" y="69.5">+5V</text>
<text x="252.3" y="69.5">+5V</text>
<text x="36.4" y="75.9">GND</text>
<text x="63.7" y="73.3">CAN_L</text>
<text x="210.8" y="74.6">CAN_H</text>
<text x="211.1" y="77.2">CAN_L</text>
<text x="212.9" y="72.1">GND</text>
<text x="250.2" y="74.6">CAN_H</text>
<text x="250.5" y="77.2">CAN_L</text>
<text x="252.3" y="72.1">GND</text>
<text x="106.4" y="79.2" transform="rotate(-90 106.4 79.2)">GND</text>
<text x="212.9" y="82.2">+5V</text>
<text x="252.3" y="82.2">+5V</text>
<text x="10.3" y="85.9">B</text>
<text x="53" y="85.5" transform="rotate(-90 53 85.5)">GND</text>
<text x="210.8" y="87.3">CAN_H</text>
<text x="211.1" y="89.9">CAN_L</text>
<text x="212.9" y="84.8">GND</text>
<text x="250.2" y="87.3">CAN_H</text>
<text x="250.5" y="89.9">CAN_L</text>
<text x="252.3" y="84.8">GND</text>
<text x="285.3" y="85.9">B</text>
<text x="212.9" y="94.9">+5V</text>
<text x="252.3" y="94.9">+5V</text>
<text x="79.7" y="97.6" transform="rotate(-90 79.7 97.6)">R0</text>
<text x="87.3" y="97.6" transform="rotate(-90 87.3 97.6)">R1</text>
<text x="94.9" y="97.6" transform="rotate(-90 94.9 97.6)">R2</text>
<text x="102.6" y="97.6" transform="rotate(-90 102.6 97.6)">R3</text>
<text x="168.7" y="98.7">SWCLK</text>
<text x="171" y="101.3">GND</text>
<text x="171.3" y="96.2">PF2</text>
<text x="210.8" y="100">CAN_H</text>
<text x="212.9" y="97.5">GND</text>
<text x="250.2" y="100">CAN_H</text>
<text x="252.3" y="97.5">GND</text>
<text x="143.7" y="102.6">PF2</text>
<text x="169" y="103.8">SWDIO</text>
<text x="211.1" y="102.6">CAN_L</text>
<text x="212.9" y="107.6">+5V</text>
<text x="250.5" y="102.6">CAN_L</text>
<text x="252.3" y="107.6">+5V</text>
<text x="210.8" y="112.7">CAN_H</text>
<text x="212.9" y="110.2">GND</text>
<text x="250.2" y="112.7">CAN_H</text>
<text x="252.3" y="110.2">GND</text>
<text x="111.9" y="115.3">C0</text>
<text x="143.2" y="117.3" transform="rotate(-90 143.2 117.3)">GND</text>
<text x="211.1" y="115.3">CAN_L</text>
<text x="250.5" y="115.3">CAN_L</text>
<text x="111.9" y="131.8">C1</text>
<text x="10.3" y="135.9">C</text>
<text x="285.3" y="135.9">C</text>
<text x="111.9" y="148.3">C2</text>
<text x="111.9" y="166.1">C3</text>
<text x="10.3" y="185.9">D</text>
<text x="285.3" y="185.9">D</text>
<text x="35" y="199.9">1</text>
<text x="85" y="199.9">2</text>
<text x="135" y="199.9">3</text>
<text x="185" y="199.9">4</text>
<text x="235" y="199.9">5</text>
<text x="285" y="199.9">6</text>
</g>
<g font-size="1.8" fill="#006464">
<text x="100.3" y="9.8">C3+3.3V</text>
<text x="98.6" y="12.3">100nF</text>
<text x="33.9" y="21.2">TPS62162DSG</text>
<text x="39.3" y="18.6">U1</text>
<text x="51.8" y="23.7">2.2uH</text>
<text x="53.4" y="21.2">L1</text>
<text x="107.6" y="18.6">U2</text>
<text x="107.6" y="21.2">STM32G0B1KBTx</text>
<text x="224.8" y="19.9">Top_M1</text>
<text x="224.8" y="22.5">Conn_01x04_Socket</text>
<text x="264.2" y="19.9">Left_M1</text>
<text x="264.2" y="22.5">Conn_01x04_Socket</text>
<text x="12.4" y="26.3">+5V</text>
<text x="26.7" y="28.8">C1</text>
<text x="33.3" y="26.3">VIN</text>
<text x="33.3" y="28.8">EN</text>
<text x="44.2" y="28.8">VOS</text>
<text x="45.1" y="26.3">SW</text>
<text x="67.3" y="28.8">+3.3V</text>
<text x="83.1" y="28.8">PF2</text>
<text x="106.3" y="27.2" transform="rotate(-90 106.3 27.2)">VDD</text>
<text x="124" y="28.8">PA0</text>
<text x="26.7" y="31.3">10uF</text>
<text x="45.4" y="31.3">FB</text>
<text x="64.8" y="31.3">C2</text>
<text x="64.8" y="33.9">22uF</text>
<text x="83.1" y="33.9">PC6</text>
<text x="124" y="31.3">PA1</text>
<text x="124" y="33.9">PA2</text>
<text x="224.8" y="32.6">Top_F1</text>
<text x="224.8" y="35.2">Conn_01x04_Socket</text>
<text x="264.2" y="32.6">Left_F1</text>
<text x="264.2" y="35.2">Conn_01x04_Socket</text>
<text x="33.3" y="36.4">PG</text>
<text x="39" y="40.4" transform="rotate(-90 39 40.4)">PAD</text>
<text x="41.5" y="40.4" transform="rotate(-90 41.5 40.4)">PGND</text>
<text x="44" y="40.4" transform="rotate(-90 44 40.4)">AGND</text>
<text x="83.1" y="36.4">PC14</text>
<text x="83.1" y="39">PC15</text>
<text x="124" y="36.4">PA3</text>
<text x="124" y="39">PA4</text>
<text x="124" y="41.5">PA5</text>
<text x="83.1" y="44">PB0</text>
<text x="83.1" y="46.6">PB1</text>
<text x="124" y="44">PA6</text>
<text x="124" y="46.6">PA7</text>
<text x="224.8" y="45.3">Bottom_M1</text>
<text x="224.8" y="47.9">Conn_01x04_Socket</text>
<text x="264.2" y="45.3">Right_M1</text>
<text x="264.2" y="47.9">Conn_01x04_Socket</text>
<text x="46.9" y="52.9">C4</text>
<text x="52.9" y="53.3" transform="rotate(-90 52.9 53.3)">+3.3V</text>
<text x="83.1" y="49.1">PB2</text>
<text x="83.1" y="51.7">PB3</text>
<text x="117.9" y="51.7">PA9/PA11</text>
<text x="124" y="49.1">PA8</text>
<text x="45.2" y="55.5">100nF</text>
<text x="83.1" y="54.2">PB4</text>
<text x="83.1" y="56.7">PB5</text>
<text x="83.1" y="59.3">PB6</text>
<text x="107.8" y="59.3">PA10/UCPD1_DBCC2</text>
<text x="109.1" y="54.2">PA9/UCPD1_DBCC1</text>
<text x="116.7" y="56.7">PA10/PA12</text>
<text x="224.8" y="58">Bottom_F1</text>
<text x="264.2" y="58">Right_F1</text>
<text x="54.2" y="60.6">U3</text>
<text x="54.2" y="63.1">SN65HVD230</text>
<text x="83.1" y="61.8">PB7</text>
<text x="83.1" y="64.4">PB8</text>
<text x="122.8" y="61.8">PA13</text>
<text x="122.8" y="64.4">PA14</text>
<text x="224.8" y="60.6">Conn_01x04_Socket</text>
<text x="264.2" y="60.6">Conn_01x04_Socket</text>
<text x="45.5" y="68.2">D</text>
<text x="45.5" y="70.7">R</text>
<text x="52.9" y="69.6" transform="rotate(-90 52.9 69.6)">VCC</text>
<text x="53.5" y="70.7">CANH</text>
<text x="83.1" y="66.9">PB9</text>
<text x="106.3" y="70.6" transform="rotate(-90 106.3 70.6)">VSS</text>
<text x="122.8" y="66.9">PA15</text>
<text x="224.8" y="72">Top_M2</text>
<text x="264.2" y="72">Left_M2</text>
<text x="45.5" y="73.3">Vref</text>
<text x="45.5" y="75.8">Rs</text>
<text x="52.9" y="76.5" transform="rotate(-90 52.9 76.5)">GND</text>
<text x="53.8" y="73.3">CANL</text>
<text x="224.8" y="74.5">Conn_01x04_Socket</text>
<text x="264.2" y="74.5">Conn_01x04_Socket</text>
<text x="224.8" y="84.7">Top_F2</text>
<text x="224.8" y="87.2">Conn_01x04_Socket</text>
<text x="264.2" y="84.7">Left_F2</text>
<text x="264.2" y="87.2">Conn_01x04_Socket</text>
<text x="137.1" y="96.1">R1</text>
<text x="224.8" y="97.4">Bottom_M2</text>
<text x="224.8" y="99.9">Conn_01x04_Socket</text>
<text x="264.2" y="97.4">Right_M2</text>
<text x="264.2" y="99.9">Conn_01x04_Socket</text>
<text x="80.7" y="102.5">~</text>
<text x="88.3" y="102.5">~</text>
<text x="96" y="102.5">~</text>
<text x="103.6" y="102.5">~</text>
<text x="119.8" y="102.5">+3.3V</text>
<text x="143.5" y="106.3">SW1</text>
<text x="166.8" y="106.3">+3.3V</text>
<text x="86.4" y="112.6">~</text>
<text x="94" y="112.6">~</text>
<text x="101.6" y="112.6">~</text>
<text x="109.2" y="112.6">~</text>
<text x="143.5" y="108.8">SW_Push</text>
<text x="173.1" y="108.8">Conn_01x05_Pin</text>
<text x="179.8" y="111.4">J2</text>
<text x="224.8" y="110.1">Bottom_F2</text>
<text x="224.8" y="112.6">Conn_01x04_Socket</text>
<text x="264.2" y="110.1">Right_F2</text>
<text x="264.2" y="112.6">Conn_01x04_Socket</text>
<text x="80.7" y="119">~</text>
<text x="88.3" y="119">~</text>
<text x="96" y="119">~</text>
<text x="103.6" y="119">~</text>
<text x="86.4" y="129.1">~</text>
<text x="94" y="129.1">~</text>
<text x="101.6" y="129.1">~</text>
<text x="109.2" y="129.1">~</text>
<text x="80.7" y="135.5">~</text>
<text x="88.3" y="135.5">~</text>
<text x="96" y="135.5">~</text>
<text x="103.6" y="135.5">~</text>
<text x="86.4" y="145.6">~</text>
<text x="94" y="145.6">~</text>
<text x="101.6" y="145.6">~</text>
<text x="109.2" y="145.6">~</text>
<text x="80.7" y="153.3">~</text>
<text x="88.3" y="153.3">~</text>
<text x="96" y="153.3">~</text>
<text x="103.6" y="153.3">~</text>
<text x="86.4" y="163.4">~</text>
<text x="94" y="163.4">~</text>
<text x="101.6" y="163.4">~</text>
<text x="109.2" y="163.4">~</text>
</g>
<g font-size="1.8" fill="#a90000">
<text x="219.6" y="16.3">1</text>
<text x="259" y="16.3">1</text>
<text x="105.2" y="22.3" transform="rotate(-90 105.2 22.3)">4</text>
<text x="219.6" y="18.8">2</text>
<text x="219.6" y="21.3">3</text>
<text x="219.6" y="23.9">4</text>
<text x="259" y="18.8">2</text>
<text x="259" y="21.3">3</text>
<text x="259" y="23.9">4</text>
<text x="31" y="25.1">2</text>
<text x="31" y="27.7">3</text>
<text x="48.8" y="25.1">7</text>
<text x="48.8" y="27.7">6</text>
<text x="80.6" y="27.7">6</text>
<text x="128.8" y="27.7">7</text>
<text x="219.6" y="29">1</text>
<text x="259" y="29">1</text>
<text x="31" y="35.3">8</text>
<text x="48.8" y="30.2">5</text>
<text x="80" y="32.8">20</text>
<text x="80.6" y="35.3">2</text>
<text x="128.2" y="35.3">10</text>
<text x="128.8" y="30.2">8</text>
<text x="128.8" y="32.8">9</text>
<text x="219.6" y="31.5">2</text>
<text x="219.6" y="34">3</text>
<text x="259" y="31.5">2</text>
<text x="259" y="34">3</text>
<text x="80.6" y="37.8">3</text>
<text x="128.2" y="37.8">11</text>
<text x="128.2" y="40.4">12</text>
<text x="219.6" y="36.6">4</text>
<text x="219.6" y="41.7">1</text>
<text x="259" y="41.7">1</text>
<text x="259" y="36.6">4</text>
<text x="37.8" y="42.6" transform="rotate(-90 37.8 42.6)">9</text>
<text x="40.4" y="42.6" transform="rotate(-90 40.4 42.6)">1</text>
<text x="42.9" y="42.6" transform="rotate(-90 42.9 42.6)">4</text>
<text x="80" y="42.9">15</text>
<text x="80" y="45.5">16</text>
<text x="128.2" y="42.9">13</text>
<text x="128.2" y="45.5">14</text>
<text x="219.6" y="44.2">2</text>
<text x="219.6" y="46.7">3</text>
<text x="259" y="44.2">2</text>
<text x="259" y="46.7">3</text>
<text x="80" y="48">17</text>
<text x="80" y="50.5">27</text>
<text x="80" y="53.1">28</text>
<text x="128.2" y="48">18</text>
<text x="128.2" y="50.5">22</text>
<text x="128.2" y="53.1">19</text>
<text x="219.6" y="49.3">4</text>
<text x="259" y="49.3">4</text>
<text x="80" y="55.6">29</text>
<text x="80" y="58.2">30</text>
<text x="128.2" y="55.6">23</text>
<text x="128.2" y="58.2">21</text>
<text x="219.6" y="54.4">1</text>
<text x="219.6" y="56.9">2</text>
<text x="219.6" y="59.4">3</text>
<text x="259" y="54.4">1</text>
<text x="259" y="56.9">2</text>
<text x="259" y="59.4">3</text>
<text x="51.8" y="64.2" transform="rotate(-90 51.8 64.2)">3</text>
<text x="80" y="60.7">31</text>
<text x="80" y="63.2">32</text>
<text x="80.6" y="65.8">1</text>
<text x="128.2" y="60.7">24</text>
<text x="128.2" y="63.2">25</text>
<text x="128.2" y="65.8">26</text>
<text x="219.6" y="62">4</text>
<text x="259" y="62">4</text>
<text x="42.5" y="67.1">1</text>
<text x="42.5" y="69.6">4</text>
<text x="60.3" y="69.6">7</text>
<text x="219.6" y="68.3">1</text>
<text x="219.6" y="70.9">2</text>
<text x="259" y="68.3">1</text>
<text x="259" y="70.9">2</text>
<text x="42.5" y="72.1">5</text>
<text x="42.5" y="74.7">8</text>
<text x="60.3" y="72.1">6</text>
<text x="105.2" y="73.1" transform="rotate(-90 105.2 73.1)">5</text>
<text x="219.6" y="73.4">3</text>
<text x="219.6" y="75.9">4</text>
<text x="259" y="73.4">3</text>
<text x="259" y="75.9">4</text>
<text x="51.8" y="79.4" transform="rotate(-90 51.8 79.4)">2</text>
<text x="219.6" y="81">1</text>
<text x="219.6" y="83.6">2</text>
<text x="259" y="81">1</text>
<text x="259" y="83.6">2</text>
<text x="219.6" y="86.1">3</text>
<text x="219.6" y="88.6">4</text>
<text x="259" y="86.1">3</text>
<text x="259" y="88.6">4</text>
<text x="177.7" y="95">5</text>
<text x="219.6" y="93.7">1</text>
<text x="259" y="93.7">1</text>
<text x="177.7" y="100.1">3</text>
<text x="177.7" y="97.5">4</text>
<text x="219.6" y="96.3">2</text>
<text x="219.6" y="98.8">3</text>
<text x="219.6" y="101.3">4</text>
<text x="259" y="96.3">2</text>
<text x="259" y="98.8">3</text>
<text x="259" y="101.3">4</text>
<text x="177.7" y="105.2">1</text>
<text x="177.7" y="102.6">2</text>
<text x="219.6" y="106.4">1</text>
<text x="259" y="106.4">1</text>
<text x="219.6" y="109">2</text>
<text x="219.6" y="111.5">3</text>
<text x="259" y="109">2</text>
<text x="259" y="111.5">3</text>
<text x="219.6" y="114">4</text>
<text x="259" y="114">4</text>
</g>
<g font-size=".9" fill="#006464">
<text x="80.5" y="107.2">S1</text>
<text x="88.1" y="107.2">S2</text>
<text x="95.8" y="107.2">S3</text>
<text x="103.4" y="107.2">S4</text>
<text x="82.1" y="110.8">D1</text>
<text x="89.8" y="110.8">D2</text>
<text x="97.4" y="110.8">D3</text>
<text x="105" y="110.8">D4</text>
<text x="80.5" y="123.7">S5</text>
<text x="88.1" y="123.7">S6</text>
<text x="95.8" y="123.7">S7</text>
<text x="103.4" y="123.7">S8</text>
<text x="82.1" y="127.3">D5</text>
<text x="89.8" y="127.3">D6</text>
<text x="97.4" y="127.3">D7</text>
<text x="105" y="127.3">D8</text>
<text x="80.5" y="140.2">S9</text>
<text x="82.1" y="143.8">D9</text>
<text x="87.8" y="140.2">S10</text>
<text x="89.2" y="143.8">D10</text>
<text x="95.4" y="140.2">S11</text>
<text x="96.8" y="143.8">D11</text>
<text x="103.1" y="140.2">S12</text>
<text x="104.4" y="143.8">D12</text>
<text x="80.2" y="158">S13</text>
<text x="81.5" y="161.6">D13</text>
<text x="87.8" y="158">S14</text>
<text x="89.2" y="161.6">D14</text>
<text x="95.4" y="158">S15</text>
<text x="96.8" y="161.6">D15</text>
<text x="103.1" y="158">S16</text>
<text x="104.4" y="161.6">D16</text>
</g>
</svg>
